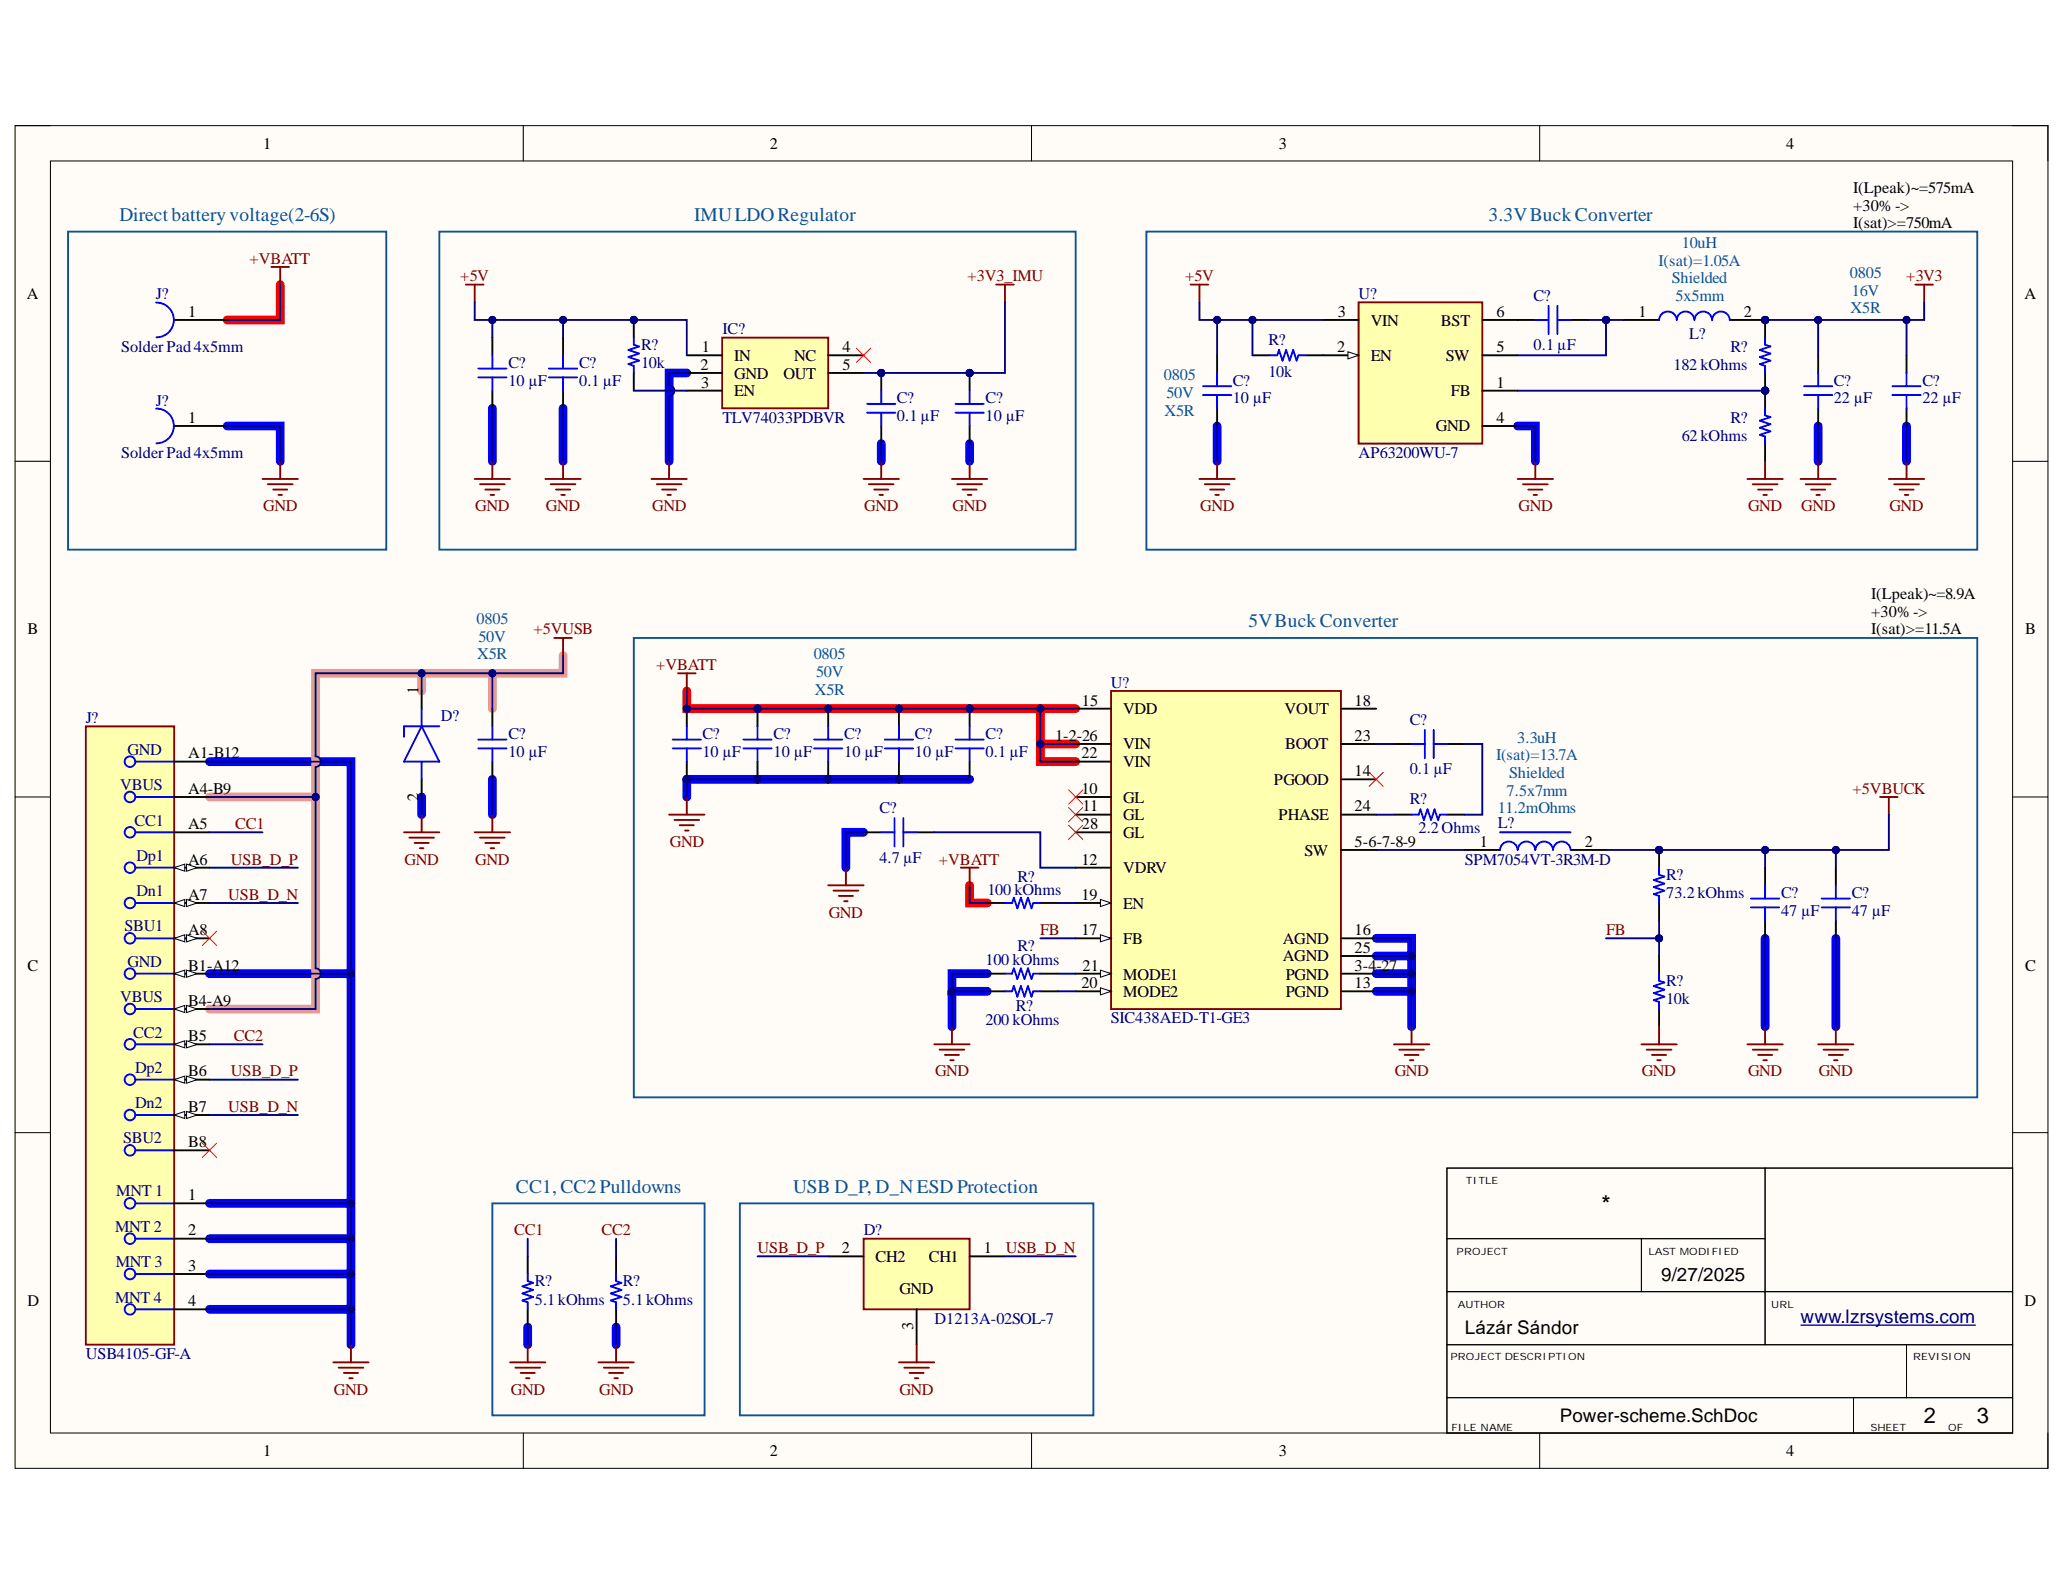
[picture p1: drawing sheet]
<svg xmlns="http://www.w3.org/2000/svg" width="279mm" height="216mm" viewBox="0 0 279 216" stroke-linecap="round" stroke-linejoin="round" font-family="sans-serif">
<path d="M2 17h275v181.6h-275z" fill-rule="evenodd" fill="#fffcf8"/>
<path d="M2 17h275v181.6h-275z" fill="none" stroke="#000" stroke-width=".14"/>
<path d="M6.8 21.8h265.4v172.1h-265.4z" fill-rule="evenodd" fill="#fffcf8"/>
<g fill="none" stroke="#000" stroke-width=".14">
<path d="M2 17h4.8M70.8 17v4.8M139.5 17v4.8M208.2 17v4.8M272.2 17h4.8v4.8M6.8 21.8h265.4v172.1h-265.4zM2 62.4h4.8M272.2 62.4h4.8M2 107.8h4.8M272.2 107.8h4.8M2 153.2h4.8M195.7 158h76.5v35.9h-76.5z"/>
<path d="M195.7 158h43v9.6h-43zM238.7 158h33.5v16.7h-33.5zM272.2 153.2h4.8M195.7 167.6h26.3v7.1h-26.3zM195.7 174.7h43v7.2h-43zM222 167.6h16.7v7.1h-16.7zM238.7 174.7h33.5v7.2h-33.5zM70.8 193.9v4.7M139.5 193.9v4.7M195.7 181.9h62.1v7.2h-62.1zM195.7 189.1h55v4.8h-55zM208.2 193.9v4.7"/>
<path d="M250.7 189.1h21.5v4.8h-21.5zM257.8 181.9h14.4v7.2h-14.4zM277 193.9v4.7"/>
</g>
<g fill="none" stroke="#00f" stroke-width="1.2">
<path d="M30.7 57.6h7.2v4.8M66.6 55.2v7.2M76.1 55.2v7.2M92.9 50.5h-2.4v11.9M164.6 57.6v4.8M205.2 57.6h2.4v4.8M245.9 57.6v4.8M257.8 57.6v4.8M119.2 60v2.4M131.1 60v2.4M28.3 103h19.2v78.9M57 107.8v2.4"/>
<path d="M66.6 105.4v4.8M116.8 112.6h-2.4v4.8M131.1 105.4h-38.2v2.4M28.3 131.7h19.2M128.7 134.1v4.8M133.5 131.7h-4.8v2.4h4.8M186.1 126.9h4.8v12M186.1 131.7h4.8M186.1 134.1h4.8M186.1 129.3h4.8M238.7 126.9v12M248.3 126.9v12"/>
<path d="M28.3 162.8h19.2M28.3 167.6h19.2M28.3 172.3h19.2M28.3 177.1h19.2M71.4 179.5v2.4M83.3 179.5v2.4"/>
</g>
<path d="M57 91.1v2.4M66.6 91.1v4.8M76.1 88.7v2.4h-33.4v16.7M28.3 107.8h14.4v28.7h-14.4" fill="none" stroke="#ea9999" stroke-width="1.2"/>
<path d="M37.9 38.5v4.8h-7.2M92.9 93.5v2.4h47.8M145.5 95.9h-4.8v4.7M131.1 119.8v2.4h2.4M145.5 100.6h-4.8v2.4h4.8" fill="none" stroke="#f00" stroke-width="1.2"/>
<path d="M243.5 179.3h23.6" fill="none" stroke="#000080" stroke-width=".17"/>
<path d="M150.3 93.5h31v43h-31z" fill-rule="evenodd" fill="#ffffb0"/>
<path d="M150.3 93.5h31v43h-31z" fill="none" stroke="#800000" stroke-width=".25"/>
<path d="M145.5 95.9h4.8M145.5 100.6h4.8M145.5 103h4.8M145.5 107.8h4.8M145.5 110.2h4.8M145.5 112.6h4.8M145.5 131.7h4.8" fill="none" stroke="#000" stroke-width=".25"/>
<path d="M148.8 131.2l1.5 .5-1.5 .5z" fill="#f8fcff"/>
<path d="M148.8 131.2l1.5 .5-1.5 .5z" fill="none" stroke="#000" stroke-width=".14"/>
<path d="M145.5 134.1h4.8" fill="none" stroke="#000" stroke-width=".25"/>
<path d="M148.8 133.6l1.5 .5-1.5 .5z" fill="#f8fcff"/>
<path d="M148.8 133.6l1.5 .5-1.5 .5z" fill="none" stroke="#000" stroke-width=".14"/>
<path d="M181.3 100.6h4.8M145.5 122.2h4.8" fill="none" stroke="#000" stroke-width=".25"/>
<path d="M148.8 121.7l1.5 .5-1.5 .4z" fill="#f8fcff"/>
<path d="M148.8 121.7l1.5 .5-1.5 .4z" fill="none" stroke="#000" stroke-width=".14"/>
<path d="M145.5 126.9h4.8" fill="none" stroke="#000" stroke-width=".25"/>
<path d="M148.8 126.5l1.5 .4-1.5 .5z" fill="#f8fcff"/>
<path d="M148.8 126.5l1.5 .4-1.5 .5z" fill="none" stroke="#000" stroke-width=".14"/>
<path d="M181.3 95.9h4.8M145.5 117.4h4.8M181.3 105.4h4.8M181.3 110.2h4.8M181.3 115h4.8M181.3 126.9h4.8M181.3 129.3h4.8M181.3 131.7h4.8M181.3 134.1h4.8" fill="none" stroke="#000" stroke-width=".25"/>
<path d="M183.7 40.9h16.8v19.1h-16.8z" fill-rule="evenodd" fill="#ffffb0"/>
<path d="M183.7 40.9h16.8v19.1h-16.8z" fill="none" stroke="#800000" stroke-width=".25"/>
<path d="M178.9 48.1h4.8" fill="none" stroke="#000" stroke-width=".25"/>
<path d="M182.3 47.6l1.4 .5-1.4 .4z" fill="#f8fcff"/>
<path d="M182.3 47.6l1.4 .5-1.4 .4z" fill="none" stroke="#000" stroke-width=".14"/>
<path d="M178.9 43.3h4.8M200.5 43.3h4.7M200.5 52.9h4.7M200.5 57.6h4.7M200.5 48.1h4.7" fill="none" stroke="#000" stroke-width=".25"/>
<path d="M97.7 45.7h14.3v9.5h-14.3z" fill-rule="evenodd" fill="#ffffb0"/>
<path d="M97.7 45.7h14.3v9.5h-14.3z" fill="none" stroke="#800000" stroke-width=".25"/>
<path d="M92.9 48.1h4.8M92.9 50.5h4.8M92.9 52.8h4.8M112 48.1h4.8M112 50.5h4.8" fill="none" stroke="#000" stroke-width=".25"/>
<path d="M11.6 98.3h12v83.6h-12z" fill-rule="evenodd" fill="#ffffb0"/>
<path d="M11.6 98.3h12v83.6h-12z" fill="none" stroke="#800000" stroke-width=".25"/>
<g fill="none" stroke="#00f" stroke-width=".25">
<path d="M18.3 103h5.3M18.3 107.8h5.3M18.3 112.6h5.3M18.3 117.4h5.3M18.3 122.2h5.3M18.3 126.9h5.3M18.3 131.7h5.3M18.3 136.5h5.3M18.3 141.3h5.3M18.3 146.1h5.3M18.3 150.8h5.3M18.3 155.6h5.3"/>
<path d="M18.3 162.8h5.3M18.3 167.6h5.3M18.3 172.3h5.3M18.3 177.1h5.3"/>
<circle cx="17.6" cy="112.6" r=".72"/>
<circle cx="17.6" cy="103" r=".72"/>
<circle cx="17.6" cy="107.8" r=".72"/>
<circle cx="17.6" cy="117.4" r=".72"/>
<circle cx="17.6" cy="136.5" r=".72"/>
<circle cx="17.6" cy="122.2" r=".72"/>
<circle cx="17.6" cy="126.9" r=".72"/>
<circle cx="17.6" cy="131.7" r=".72"/>
<circle cx="17.6" cy="146.1" r=".72"/>
<circle cx="17.6" cy="155.6" r=".72"/>
<circle cx="17.6" cy="141.3" r=".72"/>
<circle cx="17.6" cy="150.8" r=".72"/>
<circle cx="17.6" cy="167.6" r=".72"/>
<circle cx="17.6" cy="162.8" r=".72"/>
<circle cx="17.6" cy="177.1" r=".72"/>
<circle cx="17.6" cy="172.3" r=".72"/>
</g>
<path d="M23.6 103h4.7M23.6 107.8h4.7M23.6 112.6h4.7M23.6 117.4h4.7M23.6 162.8h4.7M23.6 167.6h4.7M23.6 172.3h4.7M23.6 177.1h4.7" fill="none" stroke="#000" stroke-width=".25"/>
<path d="M23.6 117.4l1.4-.5v.9z" fill="#f8fcff"/>
<path d="M23.6 117.4l1.4-.5v.9z" fill="none" stroke="#000" stroke-width=".14"/>
<path d="M25.2 116.9l1.5 .5-1.5 .4z" fill="#f8fcff"/>
<path d="M25.2 116.9l1.5 .5-1.5 .4z" fill="none" stroke="#000" stroke-width=".14"/>
<path d="M23.6 122.2h4.7" fill="none" stroke="#000" stroke-width=".25"/>
<path d="M23.6 122.2l1.4-.5v.9z" fill="#f8fcff"/>
<path d="M23.6 122.2l1.4-.5v.9z" fill="none" stroke="#000" stroke-width=".14"/>
<path d="M25.2 121.7l1.5 .5-1.5 .4z" fill="#f8fcff"/>
<path d="M25.2 121.7l1.5 .5-1.5 .4z" fill="none" stroke="#000" stroke-width=".14"/>
<path d="M23.6 126.9h4.7" fill="none" stroke="#000" stroke-width=".25"/>
<path d="M23.6 126.9l1.4-.4v.9z" fill="#f8fcff"/>
<path d="M23.6 126.9l1.4-.4v.9z" fill="none" stroke="#000" stroke-width=".14"/>
<path d="M25.2 126.5l1.5 .4-1.5 .5z" fill="#f8fcff"/>
<path d="M25.2 126.5l1.5 .4-1.5 .5z" fill="none" stroke="#000" stroke-width=".14"/>
<path d="M23.6 131.7h4.7" fill="none" stroke="#000" stroke-width=".25"/>
<path d="M23.6 131.7l1.4-.5v1z" fill="#f8fcff"/>
<path d="M23.6 131.7l1.4-.5v1z" fill="none" stroke="#000" stroke-width=".14"/>
<path d="M25.2 131.2l1.5 .5-1.5 .5z" fill="#f8fcff"/>
<path d="M25.2 131.2l1.5 .5-1.5 .5z" fill="none" stroke="#000" stroke-width=".14"/>
<path d="M23.6 136.5h4.7" fill="none" stroke="#000" stroke-width=".25"/>
<path d="M23.6 136.5l1.4-.5v1z" fill="#f8fcff"/>
<path d="M23.6 136.5l1.4-.5v1z" fill="none" stroke="#000" stroke-width=".14"/>
<path d="M25.2 136l1.5 .5-1.5 .5z" fill="#f8fcff"/>
<path d="M25.2 136l1.5 .5-1.5 .5z" fill="none" stroke="#000" stroke-width=".14"/>
<path d="M23.6 141.3h4.7" fill="none" stroke="#000" stroke-width=".25"/>
<path d="M23.6 141.3l1.4-.5v.9z" fill="#f8fcff"/>
<path d="M23.6 141.3l1.4-.5v.9z" fill="none" stroke="#000" stroke-width=".14"/>
<path d="M25.2 140.8l1.5 .5-1.5 .4z" fill="#f8fcff"/>
<path d="M25.2 140.8l1.5 .5-1.5 .4z" fill="none" stroke="#000" stroke-width=".14"/>
<path d="M23.6 146.1h4.7" fill="none" stroke="#000" stroke-width=".25"/>
<path d="M23.6 146.1l1.4-.5v.9z" fill="#f8fcff"/>
<path d="M23.6 146.1l1.4-.5v.9z" fill="none" stroke="#000" stroke-width=".14"/>
<path d="M25.2 145.6l1.5 .5-1.5 .4z" fill="#f8fcff"/>
<path d="M25.2 145.6l1.5 .5-1.5 .4z" fill="none" stroke="#000" stroke-width=".14"/>
<path d="M23.6 150.8h4.7" fill="none" stroke="#000" stroke-width=".25"/>
<path d="M23.6 150.8l1.4-.4v.9z" fill="#f8fcff"/>
<path d="M23.6 150.8l1.4-.4v.9z" fill="none" stroke="#000" stroke-width=".14"/>
<path d="M25.2 150.4l1.5 .4-1.5 .5z" fill="#f8fcff"/>
<path d="M25.2 150.4l1.5 .4-1.5 .5z" fill="none" stroke="#000" stroke-width=".14"/>
<path d="M23.6 43.3h7.1M23.6 57.6h7.1M57 93.5v2.4M57 105.4v2.4M23.6 155.6h4.7" fill="none" stroke="#000" stroke-width=".25"/>
<path d="M21.1 40.9a2.35 2.35 0 0 1 2.4 2.4 2.35 2.35 0 0 1-2.4 2.3M21.1 55.3a2.35 2.35 0 0 1 2.4 2.3 2.35 2.35 0 0 1-2.4 2.4M57 98.3l2.4 4.7h-4.8zM57 95.9v2.4M59.4 98.3h-4.8v1.4M57 103v2.4" fill="none" stroke="#00f" stroke-width=".25"/>
<g fill="none" stroke="#800000" stroke-width=".25">
<path d="M75 86.3h2.3M76.1 86.3v2.4M54.6 112.6h4.8M55.3 113.3h3.4M56.1 114h1.9M56.8 114.7h.5M57 110.2v2.4M64.2 112.6h4.8M64.9 113.3h3.4M65.6 114h1.9M66.3 114.7h.5M66.6 110.2v2.4"/>
<path d="M45.1 184.3h4.7M45.8 185h3.3M46.5 185.7h1.9M47.2 186.4h.5M47.5 181.9v2.4M69 184.3h4.8M69.7 185h3.3M70.4 185.7h1.9M71.1 186.4h.5M71.4 181.9v2.4M80.9 184.3h4.8M81.7 185h3.3"/>
<path d="M82.4 185.7h1.9M83.1 186.4h.5M83.3 181.9v2.4"/>
</g>
<path d="M27.4 126l1.9 1.9M29.3 126l-1.9 1.9M27.4 154.7l1.9 1.9M29.3 154.7l-1.9 1.9" fill="none" stroke="#f00" stroke-width=".14"/>
<path d="M66.6 162.8h28.7v28.7h-28.7z" fill="none" stroke="#0b5394" stroke-width=".25"/>
<path d="M116.8 167.6h14.3v9.5h-14.3z" fill-rule="evenodd" fill="#ffffb0"/>
<g fill="none" stroke="#800000" stroke-width=".25">
<path d="M36.7 36.1h2.4M37.9 36.1v2.4M63 38.5h2.4M64.2 38.5v2.4M134.7 38.5h2.4M135.9 38.5v2.4M161 38.5h2.4M162.2 38.5v2.4M259 38.5h2.4M260.2 38.5v2.4M35.5 64.8h4.8M36.2 65.5h3.4"/>
<path d="M36.9 66.2h2M37.7 66.9h.4M37.9 62.4v2.4M64.2 64.8h4.8M64.9 65.5h3.4M65.6 66.2h1.9M66.3 66.9h.5M66.6 62.4v2.4M73.8 64.8h4.7M74.5 65.5h3.3M75.2 66.2h1.9M75.9 66.9h.5"/>
<path d="M76.1 62.4v2.4M88.1 64.8h4.8M88.8 65.5h3.4M89.5 66.2h1.9M90.3 66.9h.4M90.5 62.4v2.4M116.8 64.8h4.8M117.5 65.5h3.3M118.2 66.2h1.9M118.9 66.9h.5M119.2 62.4v2.4M128.7 64.8h4.8"/>
<path d="M129.5 65.5h3.3M130.2 66.2h1.9M130.9 66.9h.5M131.1 62.4v2.4M162.2 64.8h4.8M162.9 65.5h3.4M163.6 66.2h2M164.4 66.9h.4M164.6 62.4v2.4M205.2 64.8h4.8M206 65.5h3.3M206.7 66.2h1.9"/>
<path d="M207.4 67h.5M207.6 62.4v2.4M236.3 64.8h4.8M237 65.5h3.4M237.8 66.2h1.9M238.5 67h.4M238.7 62.4v2.4M243.5 64.8h4.8M244.2 65.5h3.4M244.9 66.2h1.9M245.6 67h.5M245.9 62.4v2.4"/>
<path d="M255.4 64.8h4.8M256.2 65.5h3.3M256.9 66.2h1.9M257.6 67h.5M257.8 62.4v2.4M91.7 91.1h2.4M92.9 91.1v2.4M90.5 110.2h4.8M91.2 110.9h3.4M91.9 111.6h1.9M92.6 112.4h.5M92.9 107.8v2.4"/>
<path d="M112 119.8h4.8M114.4 117.4v2.4M129.9 117.4h2.4M131.1 117.4v2.4M254.2 107.8h2.4M255.4 107.8v2.4M112.7 120.5h3.4M113.4 121.2h2M114.2 121.9h.4M128.7 138.9v2.4M190.9 138.9v2.4M224.4 138.9v2.4"/>
<path d="M238.7 138.9v2.4M248.3 138.9v2.4M126.3 141.3h4.8M127.1 142h3.3M127.8 142.7h1.9M128.5 143.4h.5M188.5 141.3h4.8M189.2 142h3.4M189.9 142.7h2M190.7 143.4h.4M222 141.3h4.8M222.7 142h3.3"/>
<path d="M223.4 142.7h1.9M224.1 143.4h.5M236.3 141.3h4.8M237 142h3.4M237.8 142.7h1.9M238.5 143.4h.4M245.9 141.3h4.8M246.6 142h3.3M247.3 142.7h1.9M248 143.4h.5M116.8 167.6h14.3v9.5h-14.3zM121.6 184.3h4.8"/>
<path d="M122.3 185h3.3M123 185.7h1.9M123.7 186.4h.5M124 181.9v2.4"/>
</g>
<g fill="none" stroke="#000" stroke-width=".25">
<path d="M66.6 45.7v2.4M66.6 52.8v2.4M76.1 45.7v2.4M76.1 52.8v2.4M119.2 57.6v2.4M131.1 57.6v2.4M164.6 48.1v2.4M164.6 55.2v2.4M169.4 48.1h2.4M176.6 48.1h2.3M205.2 43.3h2.4M212.4 43.3h2.4"/>
<path d="M219.6 43.3h4.8M233.9 43.3h4.8M245.9 48.1v2.4M245.9 55.2v2.4M257.8 48.1v2.4M257.8 55.2v2.4M238.7 60v2.4M66.6 95.9v2.4M66.6 103v2.4M116.8 112.6h2.4M124 112.6h2.3M131.1 103v2.4"/>
<path d="M188.5 110.2h2.4M188.5 100.6h2.4M195.7 110.2h2.4M195.7 100.6h2.4M198.1 115h4.8M212.4 115h4.8M238.7 117.4v2.4M248.3 117.4v2.4M133.5 131.7h2.4M133.5 134.1h2.4M133.5 122.2h2.4M140.7 131.7h2.4"/>
<path d="M140.7 134.1h2.4M140.7 122.2h2.4M224.4 122.2v2.3M224.4 129.3v2.4M224.4 136.5v2.4M238.7 124.5v2.4M248.3 124.5v2.4M71.4 170v2.3M71.4 177.1v2.4M83.3 170v2.3M83.3 177.1v2.4M112 170h4.8"/>
<path d="M124 177.1v4.8M131.1 170h4.8"/>
</g>
<path d="M9.2 31.3h43v43.1h-43zM59.4 31.3h86.1v43.1h-86.1zM155 31.3h112.4v43.1h-112.4zM85.7 86.3h181.7v62.1h-181.7zM100.1 162.8h47.8v28.7h-47.8z" fill="none" stroke="#0b5394" stroke-width=".25"/>
<path d="M115.8 47.1l1.9 1.9M117.7 47.1l-1.9 1.9M144.5 106.9l1.9 1.9M144.5 109.2l1.9 2M144.5 111.6l1.9 1.9M146.4 106.9l-1.9 1.9M146.4 109.2l-1.9 2M146.4 111.6l-1.9 1.9M185.2 104.5l1.9 1.9M187.1 104.5l-1.9 1.9" fill="none" stroke="#f00" stroke-width=".14"/>
<g fill="none" stroke="#00f" stroke-width=".25">
<path d="M64.7 49.9h3.8M64.7 51h3.8M66.6 48.1v1.8M66.6 51v1.8M74.2 49.9h3.9M74.2 51h3.9M76.1 48.1v1.8M76.1 51v1.8M85.7 45.7v.9l.7 .3-1.4 .4 1.4 .5-1.4 .5 1.4 .5M117.3 54.6h3.8M117.3 55.8h3.8M119.2 52.8v1.8"/>
<path d="M119.2 55.8v1.8M129.2 54.6h3.8M129.2 55.8h3.8M131.1 52.8v1.8M131.1 55.8v1.8M162.7 52.2h3.8M162.7 53.4h3.8M164.6 50.5v1.7M164.6 53.4v1.8M171.8 48.1h.9l.3-.8 .4 1.5 .5-1.5 .5 1.5 .5-1.5 .5 1.5 .2-.7h1M207.6 43.3h1.8M209.4 41.4v3.8"/>
<path d="M210.6 43.3h1.8M210.6 41.4v3.8M224.4 43.3a1.2 1.2 0 0 1 1.2-1.2 1.2 1.2 0 0 1 1.2 1.2 1.2 1.2 0 0 1 1.2-1.2 1.2 1.2 0 0 1 1.1 1.2 1.2 1.2 0 0 1 1.2-1.2 1.2 1.2 0 0 1 1.2 1.2 1.2 1.2 0 0 1 1.2-1.2 1.2 1.2 0 0 1 1.2 1.2M238.7 45.7v.9l.7 .3-1.4 .4 1.4 .5-1.4 .5 1.4 .5M238.7 55.2v1l.7 .2-1.4 .5 1.4 .5-1.4 .5 1.4 .4-1.4 .5 .7 .3v.9M244 52.2h3.8M244 53.4h3.8M245.9 50.5v1.7M245.9 53.4v1.8M255.9 52.2h3.8M255.9 53.4h3.8M257.8 50.5v1.7"/>
<path d="M257.8 53.4v1.8M66.6 98.3v1.7M92.9 98.3v1.7M102.4 98.3v1.7M112 98.3v1.7M121.6 98.3v1.7M131.1 98.3v1.7M192.7 98.7v3.9M193.9 98.7v3.9M64.7 100h3.8M64.7 101.2h3.8M66.6 101.2v1.8"/>
<path d="M91 100h3.8M91 101.2h3.8M92.9 101.2v1.8M100.5 100h3.9M100.5 101.2h3.9M102.4 101.2v1.8M110.1 100h3.8M110.1 101.2h3.8M112 101.2v1.8M119.2 112.6h1.8M119.7 100h3.8M119.7 101.2h3.8"/>
<path d="M121 110.7v3.8M121.6 101.2v1.8M122.2 112.6h1.8M122.2 110.7v3.8M129.2 100h3.8M129.2 101.2h3.8M131.1 101.2v1.8M190.9 110.2h1l.2-.7 .5 1.4 .5-1.4 .4 1.4 .5-1.4 .5 1.4 .2-.7h1M190.9 100.6h1.8M193.9 100.6h1.8M202.9 115a1.2 1.2 0 0 1 1.1-1.2 1.2 1.2 0 0 1 1.2 1.2 1.2 1.2 0 0 1 1.2-1.2 1.2 1.2 0 0 1 1.2 1.2 1.2 1.2 0 0 1 1.2-1.2 1.2 1.2 0 0 1 1.2 1.2 1.2 1.2 0 0 1 1.2-1.2 1.2 1.2 0 0 1 1.2 1.2M202.9 112.6h9.5"/>
<path d="M224.4 117.4v.9l.7 .3-1.4 .4 1.4 .5-1.4 .5 1.4 .5-1.4 .5 .7 .2v1M238.7 119.8v1.8M248.3 119.8v1.8M135.9 131.7h1l.2-.7 .5 1.4 .5-1.4 .4 1.4 .5-1.4 .5 1.4 .2-.7h1M135.9 134.1h1l.2-.7 .5 1.4 .5-1.4 .4 1.4 .5-1.4 .5 1.4 .2-.7h1M135.9 122.2h1l.2-.8 .5 1.5 .5-1.5 .4 1.5 .5-1.5 .5 1.5 .2-.7h1M224.4 131.7v1l.7 .2-1.4 .5 1.4 .5-1.4 .4 1.4 .5-1.4 .5 .7 .2v1M236.8 121.6h3.8M236.8 122.7h3.8M238.7 122.7v1.8M246.4 121.6h3.8M246.4 122.7h3.8"/>
<path d="M248.3 122.7v1.8M71.4 172.3v1l.7 .2-1.4 .5 1.4 .5-1.4 .5 1.4 .5-1.4 .4 .7 .3v.9M83.3 172.3v1l.7 .2-1.4 .5 1.4 .5-1.4 .5 1.4 .5-1.4 .4 .7 .3v.9"/>
</g>
<path d="M28.3 103h19.2v78.9" fill="none" stroke="#000080" stroke-width=".25"/>
<circle cx="47.5" cy="131.7" r=".48" fill="#000080"/>
<circle cx="47.5" cy="131.7" r=".48" fill="none" stroke="#000080" stroke-width=".14"/>
<circle cx="47.5" cy="162.8" r=".48" fill="#000080"/>
<circle cx="47.5" cy="162.8" r=".48" fill="none" stroke="#000080" stroke-width=".14"/>
<circle cx="47.5" cy="167.6" r=".48" fill="#000080"/>
<circle cx="47.5" cy="167.6" r=".48" fill="none" stroke="#000080" stroke-width=".14"/>
<circle cx="47.5" cy="172.3" r=".48" fill="#000080"/>
<circle cx="47.5" cy="172.3" r=".48" fill="none" stroke="#000080" stroke-width=".14"/>
<circle cx="47.5" cy="177.1" r=".48" fill="#000080"/>
<circle cx="47.5" cy="177.1" r=".48" fill="none" stroke="#000080" stroke-width=".14"/>
<path d="M28.3 131.7h19.2" fill="none" stroke="#000080" stroke-width=".25"/>
<circle cx="47.5" cy="131.7" r=".48" fill="#000080"/>
<circle cx="47.5" cy="131.7" r=".48" fill="none" stroke="#000080" stroke-width=".14"/>
<path d="M28.3 107.8h14.4v23.2a.72 .72 0 0 1 .7 .7 .72 .72 0 0 1-.7 .7v4.1h-14.4" fill="none" stroke="#000080" stroke-width=".25"/>
<circle cx="42.7" cy="107.8" r=".48" fill="#000080"/>
<circle cx="42.7" cy="107.8" r=".48" fill="none" stroke="#000080" stroke-width=".14"/>
<path d="M57 107.8v2.4M66.6 105.4v4.8M28.3 162.8h19.2" fill="none" stroke="#000080" stroke-width=".25"/>
<circle cx="47.5" cy="162.8" r=".48" fill="#000080"/>
<circle cx="47.5" cy="162.8" r=".48" fill="none" stroke="#000080" stroke-width=".14"/>
<path d="M28.3 167.6h19.2" fill="none" stroke="#000080" stroke-width=".25"/>
<circle cx="47.5" cy="167.6" r=".48" fill="#000080"/>
<circle cx="47.5" cy="167.6" r=".48" fill="none" stroke="#000080" stroke-width=".14"/>
<path d="M28.3 172.3h19.2" fill="none" stroke="#000080" stroke-width=".25"/>
<circle cx="47.5" cy="172.3" r=".48" fill="#000080"/>
<circle cx="47.5" cy="172.3" r=".48" fill="none" stroke="#000080" stroke-width=".14"/>
<path d="M28.3 177.1h19.2" fill="none" stroke="#000080" stroke-width=".25"/>
<circle cx="47.5" cy="177.1" r=".48" fill="#000080"/>
<circle cx="47.5" cy="177.1" r=".48" fill="none" stroke="#000080" stroke-width=".14"/>
<path d="M66.6 91.1v4.8M28.3 117.4h12M71.4 179.5v2.4M83.3 179.5v2.4" fill="none" stroke="#000080" stroke-width=".25"/>
<circle cx="66.6" cy="91.1" r=".48" fill="#000080"/>
<circle cx="66.6" cy="91.1" r=".48" fill="none" stroke="#000080" stroke-width=".14"/>
<path d="M76.1 88.7v2.4h-33.4v11.2a.72 .72 0 0 1 .7 .7 .72 .72 0 0 1-.7 .7v4.1M28.3 112.6h7.2M28.3 122.2h12M28.3 146.1h12M28.3 150.8h12M28.3 141.3h7.2M71.4 167.6v2.4M83.3 167.6v2.4" fill="none" stroke="#000080" stroke-width=".25"/>
<circle cx="42.7" cy="107.8" r=".48" fill="#000080"/>
<circle cx="42.7" cy="107.8" r=".48" fill="none" stroke="#000080" stroke-width=".14"/>
<circle cx="57" cy="91.1" r=".48" fill="#000080"/>
<circle cx="57" cy="91.1" r=".48" fill="none" stroke="#000080" stroke-width=".14"/>
<circle cx="66.6" cy="91.1" r=".48" fill="#000080"/>
<circle cx="66.6" cy="91.1" r=".48" fill="none" stroke="#000080" stroke-width=".14"/>
<path d="M57 91.1v2.4" fill="none" stroke="#000080" stroke-width=".25"/>
<circle cx="57" cy="91.1" r=".48" fill="#000080"/>
<circle cx="57" cy="91.1" r=".48" fill="none" stroke="#000080" stroke-width=".14"/>
<path d="M37.9 38.5v4.8h-7.2M30.7 57.6h7.2v4.8M66.6 55.2v7.2M76.1 43.3v2.4M76.1 55.2v7.2M85.7 52.8h7.2M92.9 50.5h-2.4v1.6a.72 .72 0 0 1 .7 .7 .72 .72 0 0 1-.7 .8v8.8M102.4 170h9.6M135.9 170h9.6" fill="none" stroke="#000080" stroke-width=".25"/>
<circle cx="76.1" cy="43.3" r=".48" fill="#000080"/>
<circle cx="76.1" cy="43.3" r=".48" fill="none" stroke="#000080" stroke-width=".14"/>
<path d="M66.6 43.3v2.4" fill="none" stroke="#000080" stroke-width=".25"/>
<circle cx="66.6" cy="43.3" r=".48" fill="#000080"/>
<circle cx="66.6" cy="43.3" r=".48" fill="none" stroke="#000080" stroke-width=".14"/>
<path d="M64.2 40.9v2.4h28.7v4.8" fill="none" stroke="#000080" stroke-width=".25"/>
<circle cx="66.6" cy="43.3" r=".48" fill="#000080"/>
<circle cx="66.6" cy="43.3" r=".48" fill="none" stroke="#000080" stroke-width=".14"/>
<circle cx="76.1" cy="43.3" r=".48" fill="#000080"/>
<circle cx="76.1" cy="43.3" r=".48" fill="none" stroke="#000080" stroke-width=".14"/>
<path d="M135.9 40.9v9.6h-19.1M162.2 40.9v2.4h16.7M119.2 60v2.4M131.1 60v2.4" fill="none" stroke="#000080" stroke-width=".25"/>
<circle cx="169.4" cy="43.3" r=".48" fill="#000080"/>
<circle cx="169.4" cy="43.3" r=".48" fill="none" stroke="#000080" stroke-width=".14"/>
<circle cx="164.6" cy="43.3" r=".48" fill="#000080"/>
<circle cx="164.6" cy="43.3" r=".48" fill="none" stroke="#000080" stroke-width=".14"/>
<path d="M169.4 43.3v4.8" fill="none" stroke="#000080" stroke-width=".25"/>
<circle cx="169.4" cy="43.3" r=".48" fill="#000080"/>
<circle cx="169.4" cy="43.3" r=".48" fill="none" stroke="#000080" stroke-width=".14"/>
<path d="M164.6 43.3v4.8" fill="none" stroke="#000080" stroke-width=".25"/>
<circle cx="164.6" cy="43.3" r=".48" fill="#000080"/>
<circle cx="164.6" cy="43.3" r=".48" fill="none" stroke="#000080" stroke-width=".14"/>
<path d="M164.6 57.6v4.8M205.2 57.6h2.4v4.8M217.2 43.3v4.8h-12" fill="none" stroke="#000080" stroke-width=".25"/>
<circle cx="217.2" cy="43.3" r=".48" fill="#000080"/>
<circle cx="217.2" cy="43.3" r=".48" fill="none" stroke="#000080" stroke-width=".14"/>
<path d="M205.2 52.9h33.5M217.2 43.3h2.4" fill="none" stroke="#000080" stroke-width=".25"/>
<circle cx="217.2" cy="43.3" r=".48" fill="#000080"/>
<circle cx="217.2" cy="43.3" r=".48" fill="none" stroke="#000080" stroke-width=".14"/>
<path d="M214.8 43.3h2.4" fill="none" stroke="#000080" stroke-width=".25"/>
<circle cx="217.2" cy="43.3" r=".48" fill="#000080"/>
<circle cx="217.2" cy="43.3" r=".48" fill="none" stroke="#000080" stroke-width=".14"/>
<path d="M245.9 43.3v4.8M245.9 57.6v4.8M257.8 57.6v4.8" fill="none" stroke="#000080" stroke-width=".25"/>
<circle cx="245.9" cy="43.3" r=".48" fill="#000080"/>
<circle cx="245.9" cy="43.3" r=".48" fill="none" stroke="#000080" stroke-width=".14"/>
<path d="M260.2 40.9v2.4h-21.5" fill="none" stroke="#000080" stroke-width=".25"/>
<circle cx="245.9" cy="43.3" r=".48" fill="#000080"/>
<circle cx="245.9" cy="43.3" r=".48" fill="none" stroke="#000080" stroke-width=".14"/>
<circle cx="257.8" cy="43.3" r=".48" fill="#000080"/>
<circle cx="257.8" cy="43.3" r=".48" fill="none" stroke="#000080" stroke-width=".14"/>
<path d="M257.8 43.3v4.8" fill="none" stroke="#000080" stroke-width=".25"/>
<circle cx="257.8" cy="43.3" r=".48" fill="#000080"/>
<circle cx="257.8" cy="43.3" r=".48" fill="none" stroke="#000080" stroke-width=".14"/>
<path d="M186.1 126.9h4.8v12" fill="none" stroke="#000080" stroke-width=".25"/>
<circle cx="190.9" cy="129.3" r=".48" fill="#000080"/>
<circle cx="190.9" cy="129.3" r=".48" fill="none" stroke="#000080" stroke-width=".14"/>
<circle cx="190.9" cy="131.7" r=".48" fill="#000080"/>
<circle cx="190.9" cy="131.7" r=".48" fill="none" stroke="#000080" stroke-width=".14"/>
<circle cx="190.9" cy="134.1" r=".48" fill="#000080"/>
<circle cx="190.9" cy="134.1" r=".48" fill="none" stroke="#000080" stroke-width=".14"/>
<path d="M186.1 134.1h4.8" fill="none" stroke="#000080" stroke-width=".25"/>
<circle cx="190.9" cy="134.1" r=".48" fill="#000080"/>
<circle cx="190.9" cy="134.1" r=".48" fill="none" stroke="#000080" stroke-width=".14"/>
<path d="M186.1 131.7h4.8" fill="none" stroke="#000080" stroke-width=".25"/>
<circle cx="190.9" cy="131.7" r=".48" fill="#000080"/>
<circle cx="190.9" cy="131.7" r=".48" fill="none" stroke="#000080" stroke-width=".14"/>
<path d="M186.1 129.3h4.8" fill="none" stroke="#000080" stroke-width=".25"/>
<circle cx="190.9" cy="129.3" r=".48" fill="#000080"/>
<circle cx="190.9" cy="129.3" r=".48" fill="none" stroke="#000080" stroke-width=".14"/>
<path d="M102.4 95.9h28.7M145.5 100.6h-4.8v2.4h4.8M143.1 134.1h2.4M143.1 131.7h2.4" fill="none" stroke="#000080" stroke-width=".25"/>
<circle cx="140.7" cy="100.6" r=".48" fill="#000080"/>
<circle cx="140.7" cy="100.6" r=".48" fill="none" stroke="#000080" stroke-width=".14"/>
<path d="M145.5 95.9h-4.8v4.7" fill="none" stroke="#000080" stroke-width=".25"/>
<circle cx="140.7" cy="95.9" r=".48" fill="#000080"/>
<circle cx="140.7" cy="95.9" r=".48" fill="none" stroke="#000080" stroke-width=".14"/>
<circle cx="140.7" cy="100.6" r=".48" fill="#000080"/>
<circle cx="140.7" cy="100.6" r=".48" fill="none" stroke="#000080" stroke-width=".14"/>
<path d="M131.1 95.9h9.6" fill="none" stroke="#000080" stroke-width=".25"/>
<circle cx="140.7" cy="95.9" r=".48" fill="#000080"/>
<circle cx="140.7" cy="95.9" r=".48" fill="none" stroke="#000080" stroke-width=".14"/>
<path d="M92.9 93.5v2.4h9.5M131.1 105.4h-38.2v2.4M131.1 119.8v2.4h2.4M186.1 110.2h2.4M186.1 100.6h2.4M128.7 134.1v4.8M140.7 126.9h4.8M143.1 122.2h2.4" fill="none" stroke="#000080" stroke-width=".25"/>
<circle cx="128.7" cy="134.1" r=".48" fill="#000080"/>
<circle cx="128.7" cy="134.1" r=".48" fill="none" stroke="#000080" stroke-width=".14"/>
<path d="M133.5 131.7h-4.8v2.4h4.8" fill="none" stroke="#000080" stroke-width=".25"/>
<circle cx="128.7" cy="134.1" r=".48" fill="#000080"/>
<circle cx="128.7" cy="134.1" r=".48" fill="none" stroke="#000080" stroke-width=".14"/>
<path d="M116.8 112.6h-2.4v4.8M126.3 112.6h14.4v4.8h4.8M186.1 115h12M217.2 115h31.1v2.4" fill="none" stroke="#000080" stroke-width=".25"/>
<circle cx="248.3" cy="115" r=".48" fill="#000080"/>
<circle cx="248.3" cy="115" r=".48" fill="none" stroke="#000080" stroke-width=".14"/>
<circle cx="238.7" cy="115" r=".48" fill="#000080"/>
<circle cx="238.7" cy="115" r=".48" fill="none" stroke="#000080" stroke-width=".14"/>
<path d="M198.1 100.6h2.4v9.6h-2.4M224.4 124.5v2.4" fill="none" stroke="#000080" stroke-width=".25"/>
<circle cx="224.4" cy="126.9" r=".48" fill="#000080"/>
<circle cx="224.4" cy="126.9" r=".48" fill="none" stroke="#000080" stroke-width=".14"/>
<path d="M217.2 126.9h7.2v2.4" fill="none" stroke="#000080" stroke-width=".25"/>
<circle cx="224.4" cy="126.9" r=".48" fill="#000080"/>
<circle cx="224.4" cy="126.9" r=".48" fill="none" stroke="#000080" stroke-width=".14"/>
<path d="M238.7 115v2.4" fill="none" stroke="#000080" stroke-width=".25"/>
<circle cx="238.7" cy="115" r=".48" fill="#000080"/>
<circle cx="238.7" cy="115" r=".48" fill="none" stroke="#000080" stroke-width=".14"/>
<path d="M255.4 110.2v4.8h-7.1M238.7 126.9v12M248.3 126.9v12" fill="none" stroke="#000080" stroke-width=".25"/>
<circle cx="248.3" cy="115" r=".48" fill="#000080"/>
<circle cx="248.3" cy="115" r=".48" fill="none" stroke="#000080" stroke-width=".14"/>
<g font-size="3.5" fill="#000080">
<text x="85" y="45.1">PIR?01</text>
<text x="238.1" y="45.1">PIR?02</text>
<text x="118.5" y="52.2">PIC?02</text>
<text x="130.5" y="52.2">PIC?02</text>
<text x="238.1" y="54.7">PIR?02</text>
<text x="92.4" y="97.7">PIC?02</text>
<text x="102" y="97.7">PIC?02</text>
<text x="111.5" y="97.7">PIC?02</text>
<text x="121" y="97.7">PIC?02</text>
<text x="130.5" y="97.7">PIC?02</text>
</g>
<g font-size="3.5" fill="#00f">
<text x="85" y="52.2">PIR?02</text>
<text x="238.1" y="52.2">PIR?01</text>
</g>
<g font-size="3.2" fill="#000080">
<text x="92.4" y="104.9">PIC?01</text>
<text x="102" y="104.9">PIC?01</text>
<text x="111.5" y="104.9">PIC?01</text>
<text x="121" y="104.9">PIC?01</text>
<text x="224" y="116.9">PIR?02</text>
</g>
<g font-size="3">
<text x="216.6" y="163.9">*</text>
<text x="260.2" y="192.5">2</text>
<text x="267.4" y="192.5">3</text>
</g>
<g font-size="2.6" fill="#0b5394">
<text x="16.2" y="29.9">Directbattery voltage(2-6S)</text>
<text x="93.9" y="29.9">IMULDORegulator</text>
<text x="201.3" y="29.9">3.3VBuckConverter</text>
<text x="168.8" y="84.8">5VBuckConverter</text>
<text x="69.8" y="161.3">CC1,CC2 Pulldowns</text>
<text x="107.2" y="161.3">USB D_P, D_N ESD Protection</text>
</g>
<g font-size="2.5">
<text x="224.6" y="173.3">9/27/2025</text>
<text x="198.1" y="180.5">Lázár Sándor</text>
<text x="210.9" y="192.4">Power-scheme.SchDoc</text>
</g>
<text font-size="2.5" fill="#000080" x="243.5" y="179">www.lzrsystems.com</text>
<g font-size="2.2">
<text x="35.6" y="20.1">1</text>
<text x="104.1" y="20.1">2</text>
<text x="173" y="20.1">3</text>
<text x="241.6" y="20.1">4</text>
<text x="250.6" y="26.1">I(Lpeak)~=575mA</text>
<text x="250.6" y="28.5">+30%-&gt;</text>
<text x="250.6" y="30.9">I(sat)&gt;=750mA</text>
<text x="3.6" y="40.4">A</text>
<text x="273.8" y="40.4">A</text>
<text x="25.5" y="42.9">1</text>
<text x="94.9" y="47.6">1</text>
<text x="113.9" y="47.6">4</text>
<text x="180.8" y="47.6">2</text>
<text x="180.9" y="42.9">3</text>
<text x="185.4" y="44.1">VIN</text>
<text x="194.9" y="44.1">BST</text>
<text x="202.4" y="42.9">6</text>
<text x="202.4" y="47.6">5</text>
<text x="221.6" y="42.9">1</text>
<text x="235.8" y="42.9">2</text>
<text x="94.7" y="50.1">2</text>
<text x="94.8" y="52.4">3</text>
<text x="99.3" y="48.8">IN</text>
<text x="99.3" y="51.2">GND</text>
<text x="99.3" y="53.6">EN</text>
<text x="106" y="51.2">OUT</text>
<text x="107.4" y="48.8">NC</text>
<text x="113.9" y="50.1">5</text>
<text x="185.4" y="48.8">EN</text>
<text x="195.5" y="48.8">SW</text>
<text x="196.2" y="53.6">FB</text>
<text x="202.4" y="52.4">1</text>
<text x="25.5" y="57.2">1</text>
<text x="194.2" y="58.3">GND</text>
<text x="202.4" y="57.2">4</text>
<text x="253.1" y="81.1">I(Lpeak)~=8.9A</text>
<text x="253.1" y="83.5">+30%-&gt;</text>
<text x="3.7" y="85.8">B</text>
<text x="253.1" y="85.8">I(sat)&gt;=11.5A</text>
<text x="273.9" y="85.8">B</text>
<text x="56.6" y="93.9" transform="rotate(-90 56.6 93.9)">1</text>
<text x="146.3" y="95.5">15</text>
<text x="183.2" y="95.5">18</text>
<text x="142.7" y="100.2">1-2-26</text>
<text x="151.9" y="96.7">VDD</text>
<text x="151.9" y="101.4">VIN</text>
<text x="173.7" y="96.7">VOUT</text>
<text x="173.8" y="101.4">BOOT</text>
<text x="183.2" y="100.2">23</text>
<text x="25.5" y="102.6">A1-B12</text>
<text x="25.5" y="107.4">A4-B9</text>
<text x="146.2" y="102.6">22</text>
<text x="146.2" y="107.4">10</text>
<text x="151.9" y="103.8">VIN</text>
<text x="172.3" y="106.2">PGOOD</text>
<text x="183.2" y="105">14</text>
<text x="25.5" y="112.1">A5</text>
<text x="56.6" y="108.3" transform="rotate(-90 56.6 108.3)">2</text>
<text x="146.3" y="112.1">28</text>
<text x="146.4" y="109.8">11</text>
<text x="151.9" y="108.6">GL</text>
<text x="151.9" y="110.9">GL</text>
<text x="151.9" y="113.4">GL</text>
<text x="172.9" y="110.9">PHASE</text>
<text x="183.2" y="109.8">24</text>
<text x="25.5" y="116.9">A6</text>
<text x="146.2" y="116.9">12</text>
<text x="151.9" y="118.1">VDRV</text>
<text x="176.4" y="115.8">SW</text>
<text x="183.2" y="114.6">5-6-7-8-9</text>
<text x="200.1" y="114.6">1</text>
<text x="214.3" y="114.6">2</text>
<text x="25.5" y="121.7">A7</text>
<text x="146.2" y="121.7">19</text>
<text x="151.9" y="122.9">EN</text>
<text x="3.7" y="131.3">C</text>
<text x="25.5" y="126.5">A8</text>
<text x="25.5" y="131.3">B1-A12</text>
<text x="146.2" y="126.5">17</text>
<text x="146.4" y="131.3">21</text>
<text x="151.9" y="127.7">FB</text>
<text x="173.5" y="127.7">AGND</text>
<text x="173.5" y="130.1">AGND</text>
<text x="183.2" y="126.5">16</text>
<text x="183.2" y="128.9">25</text>
<text x="183.2" y="131.3">3-4-27</text>
<text x="273.9" y="131.3">C</text>
<text x="25.5" y="136.1">B4-A9</text>
<text x="146.2" y="133.7">20</text>
<text x="151.9" y="132.5">MODE1</text>
<text x="151.9" y="134.9">MODE2</text>
<text x="173.9" y="132.5">PGND</text>
<text x="173.9" y="134.9">PGND</text>
<text x="183.2" y="133.7">13</text>
<text x="25.5" y="140.9">B5</text>
<text x="25.5" y="145.6">B6</text>
<text x="25.5" y="150.4">B7</text>
<text x="25.5" y="155.2">B8</text>
<text x="25.5" y="162.4">1</text>
<text x="25.5" y="167.1">2</text>
<text x="25.5" y="171.9">3</text>
<text x="113.8" y="169.5">2</text>
<text x="118.4" y="170.7">CH2</text>
<text x="125.6" y="170.7">CH1</text>
<text x="133" y="169.5">1</text>
<text x="3.7" y="176.7">D</text>
<text x="25.5" y="176.7">4</text>
<text x="121.6" y="175">GND</text>
<text x="123.5" y="179.9" transform="rotate(-90 123.5 179.9)">3</text>
<text x="273.8" y="176.7">D</text>
<text x="35.6" y="197">1</text>
<text x="104.1" y="197">2</text>
<text x="173" y="197">3</text>
<text x="241.6" y="197">4</text>
</g>
<g font-size="2.2" fill="#800000">
<text x="33.7" y="35.7">+VBATT</text>
<text x="62.3" y="38.1">+5V</text>
<text x="130.8" y="38.1">+3V3_IMU</text>
<text x="160.3" y="38.1">+5V</text>
<text x="257.8" y="38.1">+3V3</text>
<text x="35.6" y="69.2">GND</text>
<text x="64.3" y="69.2">GND</text>
<text x="73.8" y="69.2">GND</text>
<text x="88.2" y="69.2">GND</text>
<text x="116.9" y="69.2">GND</text>
<text x="128.8" y="69.2">GND</text>
<text x="162.3" y="69.2">GND</text>
<text x="205.4" y="69.2">GND</text>
<text x="236.4" y="69.2">GND</text>
<text x="243.6" y="69.2">GND</text>
<text x="255.5" y="69.2">GND</text>
<text x="72.1" y="85.8">+5VUSB</text>
<text x="88.7" y="90.6">+VBATT</text>
<text x="250.5" y="107.4">+5VBUCK</text>
<text x="31.8" y="112.1">CC1</text>
<text x="31.2" y="116.9">USB_D_P</text>
<text x="54.7" y="116.9">GND</text>
<text x="64.3" y="116.9">GND</text>
<text x="90.6" y="114.6">GND</text>
<text x="127" y="116.9">+VBATT</text>
<text x="30.9" y="121.7">USB_D_N</text>
<text x="112.1" y="124.1">GND</text>
<text x="140.7" y="126.5">FB</text>
<text x="217.2" y="126.5">FB</text>
<text x="31.6" y="140.9">CC2</text>
<text x="31.2" y="145.6">USB_D_P</text>
<text x="126.4" y="145.6">GND</text>
<text x="188.6" y="145.6">GND</text>
<text x="222" y="145.6">GND</text>
<text x="236.4" y="145.6">GND</text>
<text x="246" y="145.6">GND</text>
<text x="30.9" y="150.4">USB_D_N</text>
<text x="69.5" y="167.1">CC1</text>
<text x="81.4" y="167.1">CC2</text>
<text x="102.4" y="169.5">USB_D_P</text>
<text x="136" y="169.5">USB_D_N</text>
<text x="45.2" y="188.7">GND</text>
<text x="69.1" y="188.7">GND</text>
<text x="81" y="188.7">GND</text>
<text x="121.6" y="188.7">GND</text>
</g>
<g font-size="2.2" fill="#0b5394">
<text x="224.3" y="35.9">I(sat)=1.05A</text>
<text x="227.4" y="33.5">10uH</text>
<text x="226.1" y="38.3">Shielded</text>
<text x="226.6" y="40.7">5x5mm</text>
<text x="250.2" y="37.6">0805</text>
<text x="250.4" y="40">16V</text>
<text x="250.3" y="42.4">X5R</text>
<text x="157.4" y="51.4">0805</text>
<text x="157.7" y="53.9">50V</text>
<text x="157.5" y="56.2">X5R</text>
<text x="64.4" y="84.5">0805</text>
<text x="64.5" y="89.2">X5R</text>
<text x="64.7" y="86.8">50V</text>
<text x="110" y="89.2">0805</text>
<text x="110.2" y="94">X5R</text>
<text x="110.4" y="91.6">50V</text>
<text x="205.2" y="100.5">3.3uH</text>
<text x="202.3" y="102.8">I(sat)=13.7A</text>
<text x="203.8" y="107.6">7.5x7mm</text>
<text x="204.1" y="105.2">Shielded</text>
<text x="202.6" y="110">11.2mOhms</text>
</g>
<g font-size="2.2" fill="#000080">
<text x="21.1" y="40.5">J?</text>
<text x="183.7" y="40.4">U?</text>
<text x="207.4" y="40.7">C?</text>
<text x="16.4" y="47.6">SolderPad4x5mm</text>
<text x="86.7" y="47.4">R?</text>
<text x="97.7" y="45.2">IC?</text>
<text x="171.5" y="46.7">R?</text>
<text x="207.4" y="47.4">0.1 µF</text>
<text x="228.5" y="45.9">L?</text>
<text x="234" y="47.6">R?</text>
<text x="68.8" y="52.2">10 µF</text>
<text x="68.8" y="49.8">C?</text>
<text x="78.3" y="52.2">0.1 µF</text>
<text x="78.3" y="49.8">C?</text>
<text x="86.7" y="49.8">10k</text>
<text x="166.7" y="52.2">C?</text>
<text x="171.5" y="51">10k</text>
<text x="226.3" y="50.1">182 kOhms</text>
<text x="248" y="52.2">C?</text>
<text x="260" y="52.2">C?</text>
<text x="21.1" y="54.9">J?</text>
<text x="97.7" y="57.2">TLV74033PDBVR</text>
<text x="121.3" y="56.9">0.1 µF</text>
<text x="121.3" y="54.5">C?</text>
<text x="133.3" y="56.9">10 µF</text>
<text x="133.3" y="54.5">C?</text>
<text x="166.7" y="54.5">10 µF</text>
<text x="227.4" y="59.6">62 kOhms</text>
<text x="234" y="57.2">R?</text>
<text x="248" y="54.5">22 µF</text>
<text x="260" y="54.5">22 µF</text>
<text x="16.4" y="62">SolderPad4x5mm</text>
<text x="183.7" y="62">AP63200WU-7</text>
<text x="150.2" y="93">U?</text>
<text x="11.6" y="97.8">J?</text>
<text x="59.6" y="97.6">D?</text>
<text x="68.8" y="99.9">C?</text>
<text x="95" y="99.9">C?</text>
<text x="104.6" y="99.9">C?</text>
<text x="114.2" y="99.9">C?</text>
<text x="123.7" y="99.9">C?</text>
<text x="133.3" y="99.9">C?</text>
<text x="190.6" y="98.1">C?</text>
<text x="16.2" y="106.9">VBUS</text>
<text x="17.3" y="102.1">GND</text>
<text x="68.8" y="102.4">10 µF</text>
<text x="95" y="102.4">10 µF</text>
<text x="104.6" y="102.4">10 µF</text>
<text x="114.2" y="102.4">10 µF</text>
<text x="123.7" y="102.4">10 µF</text>
<text x="133.3" y="102.4">0.1 µF</text>
<text x="190.6" y="104.8">0.1 µF</text>
<text x="18.2" y="111.7">CC1</text>
<text x="118.9" y="110">C?</text>
<text x="190.6" y="108.8">R?</text>
<text x="191.8" y="112.6">2.2Ohms</text>
<text x="202.6" y="112">L?</text>
<text x="18.4" y="116.4">Dp1</text>
<text x="118.9" y="116.7">4.7 µF</text>
<text x="137.6" y="119.3">R?</text>
<text x="198.1" y="116.9">SPM7054VT-3R3M-D</text>
<text x="225.3" y="119.1">R?</text>
<text x="16.8" y="126">SBU1</text>
<text x="18.4" y="121.3">Dn1</text>
<text x="133.6" y="121">100 kOhms</text>
<text x="225.3" y="121.5">73.2kOhms</text>
<text x="240.9" y="123.9">47 µF</text>
<text x="240.9" y="121.5">C?</text>
<text x="250.4" y="123.9">47 µF</text>
<text x="250.4" y="121.5">C?</text>
<text x="17.3" y="130.8">GND</text>
<text x="133.3" y="130.6">100 kOhms</text>
<text x="137.6" y="128.6">R?</text>
<text x="16.2" y="135.5">VBUS</text>
<text x="137.4" y="136.8">R?</text>
<text x="225.3" y="135.8">10k</text>
<text x="225.3" y="133.4">R?</text>
<text x="18" y="140.4">CC2</text>
<text x="133.3" y="138.7">200 kOhms</text>
<text x="150.2" y="138.4">SIC438AED-T1-GE3</text>
<text x="18.3" y="145.1">Dp2</text>
<text x="18.3" y="149.9">Dn2</text>
<text x="16.7" y="154.7">SBU2</text>
<text x="15.7" y="161.8">MNT 1</text>
<text x="15.6" y="166.7">MNT 2</text>
<text x="116.8" y="167.1">D?</text>
<text x="15.6" y="171.4">MNT 3</text>
<text x="15.6" y="176.2">MNT 4</text>
<text x="72.3" y="176.5">5.1kOhms</text>
<text x="72.3" y="174">R?</text>
<text x="84.2" y="176.5">5.1kOhms</text>
<text x="84.2" y="174">R?</text>
<text x="126.4" y="179.1">D1213A-02SOL-7</text>
<text x="11.6" y="183.8">USB4105-GF-A</text>
</g>
<g font-size="1.4">
<text x="198.3" y="160.2">TITLE</text>
<text x="197" y="169.7">PROJECT</text>
<text x="223" y="169.7">LAST MODIFIED</text>
<text x="197.2" y="176.9">AUTHOR</text>
<text x="239.5" y="176.9">URL</text>
<text x="196.1" y="184">PROJECT DESCRIPTION</text>
<text x="258.7" y="184">REVISION</text>
<text x="196.3" y="193.6">FILE NAME</text>
<text x="253" y="193.6">SHEET</text>
<text x="263.5" y="193.6">OF</text>
</g>
</svg>
